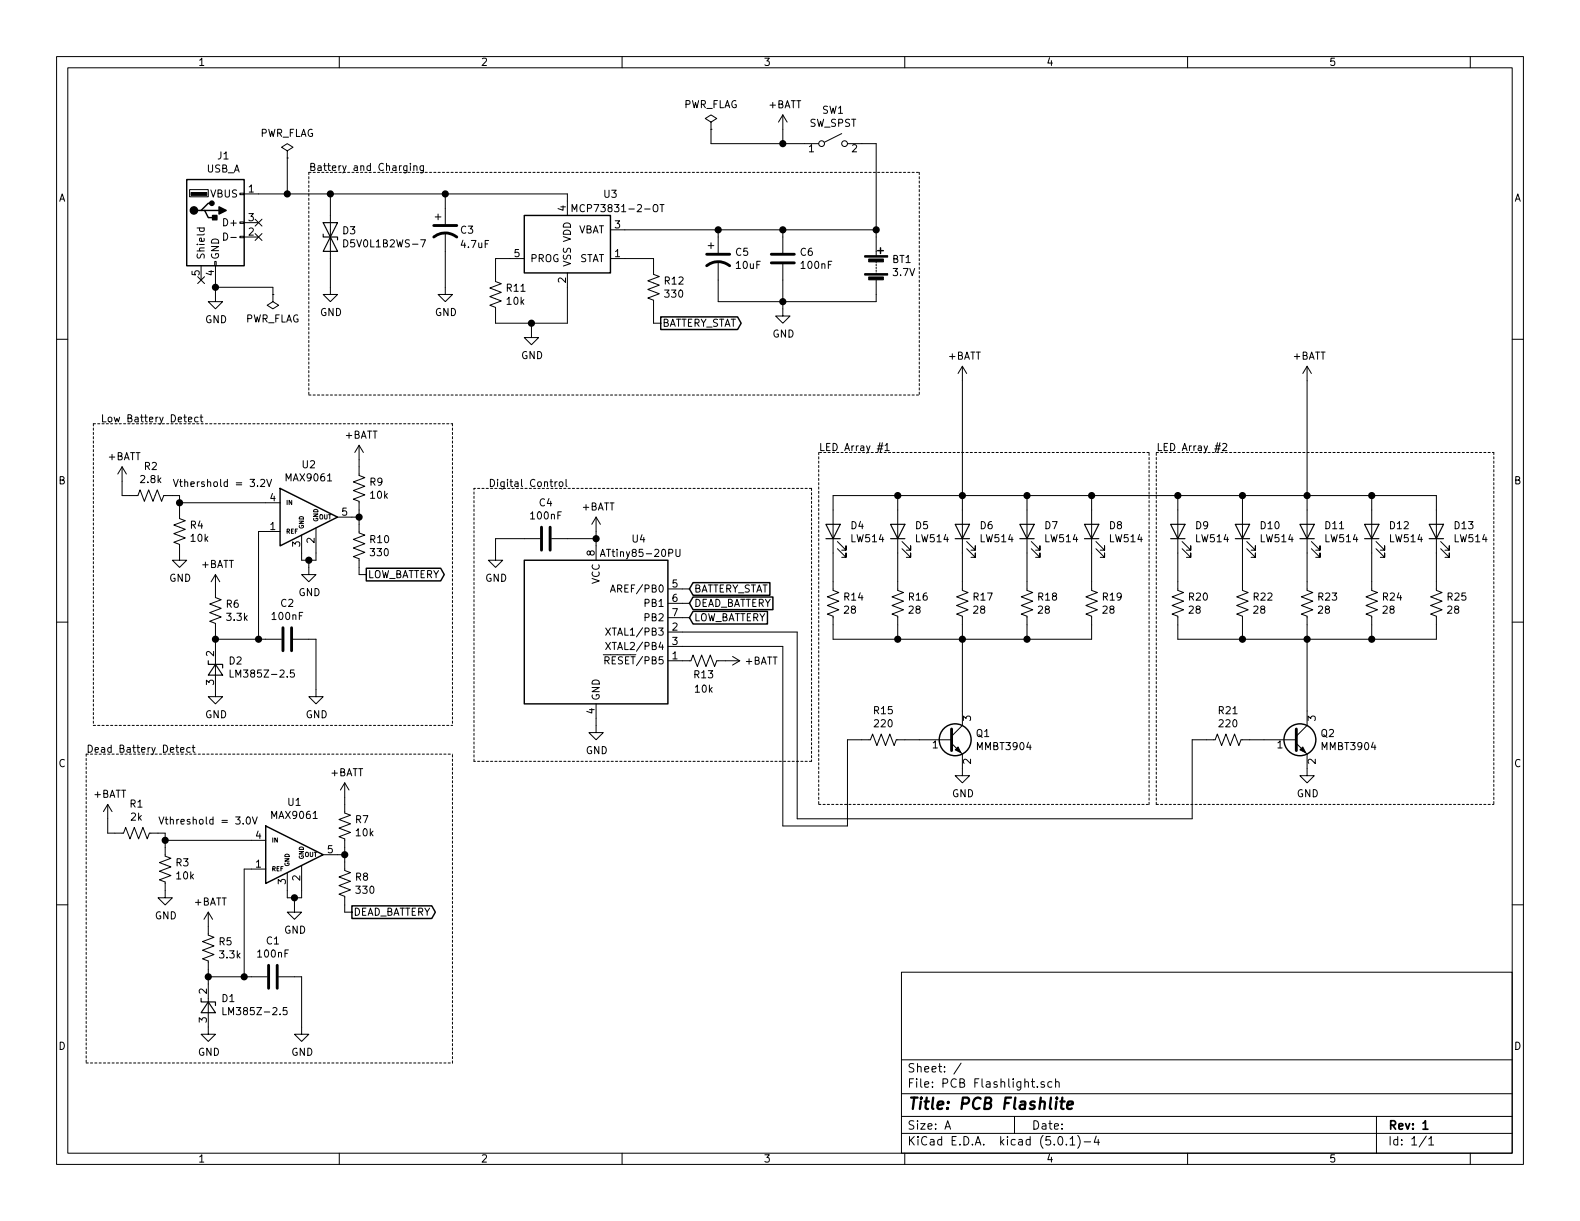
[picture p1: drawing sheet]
<svg xmlns="http://www.w3.org/2000/svg" width="279mm" height="216mm" viewBox="0 0 279 216" stroke-linecap="round" stroke-linejoin="round" font-family="sans-serif">
<g fill="none" stroke="#000" stroke-width=".18">
<path d="M10 10h259.4v195.9h-259.4zM12 12h255.4v191.9h-255.4zM60 10v2M110 10v2M160 10v2M210 10v2M260 10v2M33.5 33.5h3.3v1.3h-3.3zM42.4 39.2h.8v.3h-.8zM42.4 34.2h.8v.2h-.8zM43.2 34.3h57.1v3.8M43.2 39.4h2.5"/>
<path d="M45.1 38.8l1.2 1.2M46.3 38.8l-1.2 1.2M50.8 26.7l1-.7-1-.6-1 .6 1 .7v1.2M50.8 27.9h.1M50.8 27.9v6.4M58.4 34.3v17.8h1.3l-1.3 1.2-1.3-1.2h1.3M72 29.3l-.1 1.2-.2 .1-.3-.1M72 29.4l-.4-.1-.2 .2 .1 .6h.5M72.6 28.9v.1M72.6 29.3v.8M73.2 29.4l.2-.1 .3 .1v.7M73.2 29.3v.8"/>
<path d="M74.9 29.3v1l-.3 .3-.3-.1M74.9 29.4l-.4-.1-.2 .2 .1 .6h.5M77 38.4h1M77.5 37.8v1.1M78.7 34.3v5.3M101.2 37.4v-1.2l.4 .9 .4-.9v1.2M116.7 36.2h.7M117.1 36.2v1.2M125.7 21.6l1-.6-1-.7-1 .7 1 .6v1.3M125.7 22.9h.1M125.7 22.9v2.5h19.1M138.4 20.3v5.1"/>
<path d="M138.4 20.3l-.7 1.3M138.4 20.3l.8 1.3M148.8 23.6l-3 1.5M149.9 25.4h5v19.8M10 60h2M34.8 40.3h1.3M35 48.9l1.2 1.2M35.3 40.3v.4l.2 .2 .6-.1v-.5M35.6 47v2.5M36.2 48.9l-1.2 1.2M38 46.2h.2v.8h-.2zM38.1 47v6.3h1.3l-1.3 1.3-1.3-1.3h1.3"/>
<path d="M38.1 50.8h10.2v1.3M39.5 41.2a.64 .64 0 0 1 .8 .6 .64 .64 0 0 1-.8 .7zM40.8 42h1M42.4 41.8h.8v.2h-.8zM43.2 41.9h2.5M45.1 41.3l1.2 1.2M46.3 41.3l-1.2 1.2M48.3 52.1v1.2l1 .7-1 .6-1.1-.6 1.1-.7M48.3 52.1h.1M60.8 42.4a.64 .64 0 0 1 .7 .6 .64 .64 0 0 1-.7 .7zM74.4 42.4h.8l-.5 1.3M78.7 41.1v11h1.3l-1.3 1.2-1.2-1.2h1.2"/>
<path d="M92.7 45.7h-5.1v4.1l1 .4-2 .7 2 .8-2 .8 2 .7-2 .8 1 .4v2.8h12.7v-8.9M94 57.2v2.5h1.2l-1.2 1.3-1.3-1.3h1.3M107.9 45.7h7.7v2.8l1 .4-2 .8 2 .7-2 .8 2 .7-2 .8 1 .4v4.1h1.2M107.9 40.6h47M125.2 43.4h1M125.7 42.9v1M127 40.6v4.1M127 46.2v7.1h27.9v-3.8M138.4 46.7v9.2h1.3l-1.3 1.3-1.2-1.3h1.2M138.4 40.6v4.1M154.9 46.2v.3M154.9 46.7v.3"/>
<path d="M154.9 47.2v.3M154.9 47.8v.2M154.9 48.3v.2M267.4 60h2M33.3 74.2l.6-.1v-.3h-.4l-.2 .1 .1 .6h.5M35 73.8h-.4l-.2 .2 .1 .5h.5M35.4 73.8h.5M35.6 73.3v1.1l.3 .2M63.5 78.7v5.4l1 .4-2 .7 2 .8-2 .7 2 .8-2 .8 1 .3v5.6l1 .4-2 .8 2 .7-2 .8 2 .8-2 .7 1 .4v2.8h1.3M63.5 78.7l-.8 1.3M63.5 78.7l.8 1.3M155.1 79.4h.9"/>
<path d="M155.2 78.8h1M156 78.3l-.3 1.6M156.5 78.8l.4-.4v1.3M156.5 79.7h.8M170.2 64.8v39.6l1 .4-2 .7 2 .8-2 .8 2 .7-2 .8 1 .4v19.3l-1.9 1.9M170.2 64.8l-.8 1.2M170.2 64.8l.7 1.2M214.8 79.4h.9M214.9 78.8h.9M215.7 78.3l-.3 1.6M216.2 78.5l.5-.1 .2 .4-.7 .9h.7M231.1 64.8v39.6l1.1 .4-2.1 .7 2.1 .8-2.1 .8 2.1 .7-2.1 .8 1 .4v19.3l-1.9 1.9"/>
<path d="M231.1 64.8l-.7 1.2M231.1 64.8l.8 1.2M21.6 82.6v5h2.8l.4-1 .7 2 .8-2 .8 2 .7-2 .8 2 .4-1h2.7v4.1l1.1 .4-2.1 .7 2.1 .8-2.1 .8 2.1 .7-2.1 .8 1 .4v2.8h1.3l-1.3 1.2-1.2-1.2h1.2M21.6 82.6l-.8 1.2M21.6 82.6l.8 1.2M31.7 88.9h17.8M45.5 85.9v.1M46.1 84.9l.5-.1 .2 .1v.2v.2l-.8 .7h.8M47.2 84.8l.4 1.2 .4-1.2M49.5 94h-3.8v19M54.6 99.1v2.5h1.3l-1.3 1.3-1.3-1.3h1.3M55.9 93.3v5.8h-2.6v-4.5"/>
<path d="M59.7 91.4h3.8M95.5 95.3h-7.9v3.8h1.3l-1.3 1.2-1.2-1.2h1.2M97.5 95.3h7.9M98.1 85.2v.8M98.5 85.2l-.4 .2M98.9 85.3l.2-.1 .4 .1v.5l-.1 .2h-.3l-.2-.1zM100.1 84.8v1.1l.2 .1M105.4 91.4l-.8 1.3M105.4 91.4v7.7M105.4 91.4l.8 1.3M106.2 98.4l.4-1.3 .4 1.3M106.3 98h.6"/>
<path d="M119.5 97.1v1.1l.3 .2 .3-.1 .1-.1v-1.1M148.1 97l1.5 1.6v-.8v.8h-.8M148.1 95.8l1.5 1.5v-.8v.8h-.8M158.7 87.6v16.8l1.1 .4-2.1 .7 2.1 .8-2.1 .8 2.1 .7-2.1 .8 1 .4v4M159.5 97l1.5 1.6v-.8v.8h-.7M159.5 95.8l1.5 1.5v-.8v.8h-.7M170.9 97l1.6 1.6v-.8v.8h-.8M170.9 95.8l1.6 1.5v-.8v.8h-.8M181.6 87.6v16.8l1 .4-2 .7 2 .8-2 .8 2 .7-2 .8 1 .4v4M182.4 97l1.5 1.6v-.8v.8h-.8M182.4 95.8l1.5 1.5v-.8v.8h-.8M193 87.6v16.8l1.1 .4-2.1 .7 2.1 .8-2.1 .8 2.1 .7-2.1 .8 1 .4v4h-45.7v-4l-1-.4 2-.8-2-.7 2-.8-2-.8 2-.7-1-.4v-16.8h106.7v16.8l1 .4-2 .7 2 .8-2 .8 2 .7-2 .8 1 .4v4h-45.7v-4l-1-.4 2-.8-2-.7 2-.8-2-.8 2-.7-1-.4v-16.8"/>
<path d="M193.8 97l1.5 1.6v-.8v.8h-.7M193.8 95.8l1.5 1.5v-.8v.8h-.7M209 97l1.6 1.6v-.8v.8h-.8M209 95.8l1.6 1.5v-.8v.8h-.8M219.7 87.6v16.8l1 .4-2 .7 2 .8-2 .8 2 .7-2 .8 1 .4v4M220.5 97l1.5 1.6v-.8v.8h-.8M220.5 95.8l1.5 1.5v-.8v.8h-.8M231.9 97l1.5 1.6v-.8v.8h-.7M231.9 95.8l1.5 1.5v-.8v.8h-.7M242.6 87.6v16.8l1 .4-2 .7 2 .8-2 .8 2 .7-2 .8 1 .4v4M243.3 97l1.6 1.6v-.8v.8h-.8M243.3 95.8l1.6 1.5v-.8v.8h-.8"/>
<path d="M254.8 97l1.5 1.6v-.8v.8h-.8M254.8 95.8l1.5 1.5v-.8v.8h-.8M10 110h2M38.1 101.6v4.1l1 .3-2 .8 2 .8-2 .7 2 .8-2 .8 1 .3v13h1.3l-1.3 1.3-1.3-1.3h1.3M38.1 101.6l-.8 1.3M38.1 101.6l.8 1.3M38.1 113h11.7M40.7 118.5v1.2h.6M51.8 113h4.1v10.2h1.2l-1.2 1.3-1.3-1.3h1.3M52 118.5h-.6l-.1 .6 .5-.2 .3 .3v.3l-.3 .2-.5-.1M106.7 115.8h1.2M107 116.8l.6-.1 .1-.1-.1-.3-.1-.2h-.5v1.3"/>
<path d="M107.1 111l.8 1.3M107.1 113.6l.8 1.3M107.3 116.8l.4 .6M107.9 104.7l.5-1.3 .4 1.3M107.9 111l-.8 1.3M107.9 113.6l-.8 1.3M108.1 104.3h.6M118.1 114.3h20.3v31.8h11.5v-15.3h4l.4-1 .8 2 .7-2 .8 2 .8-2 .7 2 .4-1h9.8M118.1 111.8h22.9v33h69.8v-14h4.1l.4-1 .7 2 .8-2 .8 2 .7-2 .8 2 .4-1h9.7M118.1 116.8h4.1l.4-1 .7 2.1 .8-2.1 .7 2.1 .8-2.1 .8 2.1 .3-1.1h4.1M118.1 109.2h3.8M118.1 106.7h3.8"/>
<path d="M118.1 104.1h3.8M129.5 116.1l1.3 .7M130.8 116.8l-1.3 .8M267.4 110h2M31.9 132.6l.6-.1v-.3h-.4l-.2 .2 .1 .6h.5M33.6 132.2h-.3l-.3 .2 .1 .6h.5M34 132.2h.5M34.2 131.7v1.1l.3 .2M61 138.4v5.4l1 .3-2.1 .8 2.1 .8-2.1 .7 2.1 .8-2.1 .8 1.1 .3v5.6l1 .4-2.1 .8 2.1 .7-2.1 .8 2.1 .8-2.1 .7 1.1 .4v2.8h1.2M61 138.4l-.8 1.3M61 138.4l.7 1.3M105.4 124.5v5h1.3l-1.3 1.3-1.3-1.3h1.3"/>
<path d="M168.3 131.4l1.9 2v3.8h1.2l-1.2 1.2-1.3-1.2h1.3M229.2 131.4l1.9 2v3.8h1.3l-1.3 1.2-1.2-1.2h1.2M10 160h2M19 142.2v5.1h2.8l.4-1 .8 2 .7-2 .8 2 .8-2 .7 2 .4-1h2.8v4.1l1 .4-2 .7 2 .8-2 .8 2 .7-2 .8 1 .4v2.8h1.3l-1.3 1.2-1.3-1.2h1.3M19 142.2l-.7 1.3M19 142.2l.8 1.3M29.2 148.6h17.8M43 145.6v.1M43.7 144.6l.1-.2a.67 .67 0 0 1 .5 .7 .67 .67 0 0 1-.5 .6l-.3-.5zM44.6 144.4l.5 1.3 .4-1.3M47 153.7h-3.8v19M52.1 158.8v2.5h1.2l-1.2 1.3-1.3-1.3h1.3"/>
<path d="M53.3 153v5.8h-2.5v-4.5M57.1 151.1h3.9M267.4 160h2M36.8 161.3v4.1l1 .3-2 .8 2 .8-2 .7 2 .8-2 .7 1 .4v13h1.3l-1.3 1.3-1.2-1.3h1.2M36.8 161.3l-.7 1.3M36.8 161.3l.8 1.3M36.8 172.7h10.4M39.4 178.2v1.2h.6M49.3 172.7h4v10.2h1.3l-1.3 1.3-1.2-1.3h1.2M50.7 178.2h-.6v.6l.1-.2 .5 .1v.6l-.2 .1-.4-.1M159.4 171.9h108v32h-108zM159.4 197.4h108"/>
<path d="M159.4 193.4h108M159.4 187.4h108M167.1 199.7l.5-1.5 .5 1.5M167.2 199.2h.8M170 188l-1.3 1.9M179.4 197.4v3M183.4 192.1v.2M184.7 191.3a.37 .37 0 0 0-.6 .2v.2l.6 .1v.2l-.2 .3-.4-.1M186 191.3h-.4l-.3 .2 .1 .6 .2 .2 .4-.1M186.7 191.4v-.1a.37 .37 0 0 1 .6 .2v.8M186.7 190.8v1.5M243.4 197.4v6.5"/>
<path d="M60 203.9v2M110 203.9v2M159.4 200.4h108M160 203.9v2M187.2 201.1l.4-.1a.94 .94 0 0 1 0 1.5 .79 .79 0 0 1-.4-1.4zM188.6 202.3v.2M189.2 201.4l.5-.4v1.5M189.2 202.5h.9M190.6 200.8a1.71 1.71 0 0 1 0 2.2M191.7 201.9h1.2M193.9 200.9l-.4 1.1h.9M194.2 201.5v1"/>
<path d="M210 203.9v2M252.2 200.9l-1.2 1.9M252.7 201.4l.4-.4v1.5M252.7 202.5h.8M260 203.9v2"/>
<circle cx="145.3" cy="25.4" r=".51"/>
<circle cx="149.4" cy="25.4" r=".51"/>
</g>
<path d="M251.6 198.6l.5-.4v1.5M251.6 199.7h.9" fill="none" stroke="#000" stroke-width=".3"/>
<path d="M186.9 194.1l-.1 .1 .1 .1 .1-.1-.1-.1v.2M187.5 194.8h.8M187.9 194.1l-.2 1.7v.2l.4 .1M188.7 195.4l1-.2v-.4h-.6l-.3 .2v1l.2 .1 .5-.1" fill="none" stroke="#000" stroke-width=".41"/>
<g fill="none" stroke="#000" stroke-width=".25">
<path d="M33 31.8h10.2v15.2h-10.2zM35.6 37.2h.6l.6 1.3h1.3M36.2 37.2h2.5M37.5 35.9h-.7l-1.2 1.3h-.7M92.7 38.1h15.2v10.2h-15.2zM116.8 56h13.6l.7 1.2-.7 1.1h-13.6zM155.2 44.3h1M155.7 43.8v1M49.5 86.4l10.2 5-10.2 5.1zM92.7 99.1h25.4v25.4h-25.4zM64.8 100.5h13.1l.7 1.1-.7 1.1h-13.1zM122.6 108.1h13.1v2.2h-13.1l-.7-1.1z"/>
<path d="M122.6 105.6h14.1v2.2h-14.1l-.7-1.1zM122.6 103h13.5v2.3h-13.5l-.7-1.2zM47 146.1l10.1 5-10.1 5.1zM62.2 160.2h14.2l.6 1.1-.6 1.1h-14.2z"/>
<circle cx="168.9" cy="130.8" r="2.82"/>
<circle cx="229.9" cy="130.8" r="2.82"/>
</g>
<g fill="#000" stroke="#000" stroke-width=".25">
<path d="M37.6 38.1h.8v.8h-.8zM38.7 36.6l1.3 .6-1.3 .6z"/>
<circle cx="34.3" cy="37.2" r=".63"/>
<circle cx="37.5" cy="35.9" r=".38"/>
<circle cx="50.8" cy="34.3" r=".51"/>
<circle cx="58.4" cy="34.3" r=".51"/>
<circle cx="78.7" cy="34.3" r=".51"/>
<circle cx="138.4" cy="25.4" r=".51"/>
<circle cx="38.1" cy="50.8" r=".51"/>
<circle cx="94" cy="57.2" r=".51"/>
<circle cx="127" cy="40.6" r=".51"/>
<circle cx="138.4" cy="53.3" r=".51"/>
<circle cx="138.4" cy="40.6" r=".51"/>
<circle cx="154.9" cy="40.6" r=".51"/>
<circle cx="31.8" cy="88.9" r=".51"/>
<circle cx="54.6" cy="99.1" r=".51"/>
<circle cx="63.5" cy="91.4" r=".51"/>
<circle cx="105.4" cy="95.3" r=".51"/>
<circle cx="158.8" cy="87.6" r=".51"/>
<circle cx="170.2" cy="87.6" r=".51"/>
<circle cx="181.6" cy="87.6" r=".51"/>
<circle cx="193" cy="87.6" r=".51"/>
<circle cx="208.3" cy="87.6" r=".51"/>
<circle cx="219.7" cy="87.6" r=".51"/>
<circle cx="231.1" cy="87.6" r=".51"/>
<circle cx="242.6" cy="87.6" r=".51"/>
<circle cx="38.1" cy="113" r=".51"/>
<circle cx="45.7" cy="113" r=".51"/>
<circle cx="158.8" cy="113" r=".51"/>
<circle cx="170.2" cy="113" r=".51"/>
<circle cx="181.6" cy="113" r=".51"/>
<circle cx="219.7" cy="113" r=".51"/>
<circle cx="231.1" cy="113" r=".51"/>
<circle cx="242.6" cy="113" r=".51"/>
<circle cx="29.2" cy="148.6" r=".51"/>
<circle cx="52.1" cy="158.8" r=".51"/>
<circle cx="61" cy="151.1" r=".51"/>
<circle cx="36.8" cy="172.7" r=".51"/>
<circle cx="43.2" cy="172.7" r=".51"/>
</g>
<path d="M33.8 34h2.8v.5h-2.8zM152.9 48.4h4.1v.2h-4.1zM152.9 45.2h4.1v.3h-4.1zM153.6 49h2.6v.5h-2.6zM153.6 45.8h2.6v.5h-2.6zM168.9 132.6l.5-.5 .5 1zM229.9 132.6l.5-.5 .5 1z" fill="#000" stroke="#000" stroke-width=".18"/>
<g fill="none" stroke="#000" stroke-width=".2">
<path d="M57.1 39.4h2.6l-1.3 2.5zM57.1 41.4v.5h2.6v.5M58.4 41.9l1.3 2.6h-2.6zM146 92.7h2.6l-1.3 2.6zM146 95.3h2.6M157.5 92.7h2.5l-1.3 2.6zM157.5 95.3h2.5M168.9 92.7h2.5l-1.2 2.6zM168.9 95.3h2.5M180.3 92.7h2.6l-1.3 2.6zM180.3 95.3h2.6M191.8 92.7h2.5l-1.3 2.6z"/>
<path d="M191.8 95.3h2.5M207 92.7h2.5l-1.2 2.6zM207 95.3h2.5M218.4 92.7h2.6l-1.3 2.6zM218.4 95.3h2.6M229.9 92.7h2.5l-1.3 2.6zM229.9 95.3h2.5M241.3 92.7h2.5l-1.2 2.6zM241.3 95.3h2.5M252.7 92.7h2.6l-1.3 2.6zM252.7 95.3h2.6M36.8 116.8v.7h2.6v.6"/>
<path d="M38.1 117.5l1.3 1.9h-2.6zM35.6 176.5v.7h2.5v.6M36.8 177.2l1.3 1.9h-2.5z"/>
</g>
<g fill="none" stroke="#000" stroke-width=".51">
<path d="M76.7 39.9h4.1M76.7 41.9a3.3 3.3 0 0 1 4.1 0M125 47a3.3 3.3 0 0 1 4 0M125 45h4M136.4 46.5h4.1M136.4 45h4.1M95.8 93.2v4.1M97.3 93.2v4.1M50 111v4.1M51.6 111v4.1M168.3 128.9v3.8M229.2 128.9v3.8"/>
<path d="M47.5 170.7v4.1M49 170.7v4.1"/>
</g>
<g fill="none" stroke="#000" stroke-width=".18" stroke-dasharray=".4 .4">
<path d="M54.6 30.5h108M54.6 30.5v39.4M162.6 30.5v39.4M16.5 74.9v53.4M16.5 74.9h63.5M54.6 69.9h108M80 74.9v53.4M143.5 86.4v48.2M143.5 86.4h-59.7M144.8 80v62.2M203.2 80h-58.4M204.5 80h59.7"/>
<path d="M264.2 80v62.2M15.2 133.4v54.6M15.2 133.4h64.8M16.5 128.3h63.5M83.8 134.6v-48.2M143.5 134.6h-59.7M144.8 142.2h58.4M203.2 142.2v-62.2M204.5 142.2v-62.2M204.5 142.2h59.7M15.2 188h64.8M80 188v-54.6"/>
</g>
<text font-size="2.8" x="160.4" y="196.2">Title: PCB Flashlite</text>
<g font-size="2.1">
<text x="160.4" y="189.6">Sheet: /</text>
<text x="160.4" y="192.3">File: PCB Flashlight.sch</text>
<text x="160.4" y="202.5">KiCad E.D.A. kicad (5.0.1)-4</text>
<text x="160.4" y="199.7">Size: A</text>
<text x="182.4" y="199.7">Date:</text>
<text x="245.4" y="199.7">Rev: 1</text>
<text x="245.4" y="202.5">Id: 1/1</text>
</g>
<g font-size="1.8">
<text x="35" y="11.6">1</text>
<text x="85" y="11.6">2</text>
<text x="135" y="11.6">3</text>
<text x="185" y="11.6">4</text>
<text x="235" y="11.6">5</text>
<text x="120.8" y="19.1">PWR_FLAG</text>
<text x="135.9" y="19.2">+BATT</text>
<text x="143.1" y="22.4">SW_SPST</text>
<text x="145.4" y="20.1">SW1</text>
<text x="38.5" y="28.2">J1</text>
<text x="45.8" y="24.2">PWR_FLAG</text>
<text x="143" y="26.9">1</text>
<text x="150.6" y="26.9">2</text>
<text x="10.4" y="35.6">A</text>
<text x="36.5" y="30.5">USB_A</text>
<text x="37.3" y="34.9">VBUS</text>
<text x="44" y="34">1</text>
<text x="54.6" y="30.2">Battery and Charging</text>
<text x="106.8" y="35">U3</text>
<text x="267.8" y="35.6">A</text>
<text x="39.9" y="40">D+</text>
<text x="44" y="41.7">2</text>
<text x="44" y="39.1">3</text>
<text x="60.6" y="41.4">D3</text>
<text x="81.5" y="41.3">C3</text>
<text x="100.1" y="37.3" transform="rotate(-90 100.1 37.3)">4</text>
<text x="102.1" y="41.3">VBAT</text>
<text x="102.5" y="37.5">MCP73831-2-OT</text>
<text x="108.7" y="40.4">3</text>
<text x="36.2" y="46" transform="rotate(-90 36.2 46)">Shield</text>
<text x="38.7" y="46" transform="rotate(-90 38.7 46)">GND</text>
<text x="61.4" y="43.7">D5V0L1B2WS-7</text>
<text x="81.7" y="43.9">4.7uF</text>
<text x="91" y="45.5">5</text>
<text x="93.7" y="46.4">PROG</text>
<text x="101" y="47.2" transform="rotate(-90 101 47.2)">VSS VDD</text>
<text x="102.3" y="46.4">STAT</text>
<text x="108.7" y="45.5">1</text>
<text x="130.1" y="45.2">C5</text>
<text x="130.3" y="47.5">10uF</text>
<text x="141.6" y="45.2">C6</text>
<text x="141.8" y="47.5">100nF</text>
<text x="157.8" y="46.5">BT1</text>
<text x="35.3" y="48.7" transform="rotate(-90 35.3 48.7)">5</text>
<text x="37.8" y="48.7" transform="rotate(-90 37.8 48.7)">4</text>
<text x="89.6" y="51.6">R11</text>
<text x="89.7" y="53.9">10k</text>
<text x="100.1" y="50" transform="rotate(-90 100.1 50)">2</text>
<text x="117.6" y="50.3">R12</text>
<text x="117.7" y="52.6">330</text>
<text x="158" y="48.8">3.7V</text>
<text x="36.3" y="57.2">GND</text>
<text x="43.3" y="57">PWR_FLAG</text>
<text x="56.6" y="55.9">GND</text>
<text x="76.9" y="55.9">GND</text>
<text x="117.1" y="57.8">BATTERY_STAT</text>
<text x="136.6" y="59.7">GND</text>
<text x="92.2" y="63.5">GND</text>
<text x="167.7" y="63.6">+BATT</text>
<text x="228.7" y="63.6">+BATT</text>
<text x="17.8" y="74.7">Low Battery Detect</text>
<text x="61" y="77.6">+BATT</text>
<text x="19.1" y="81.4">+BATT</text>
<text x="25.6" y="83.1">R2</text>
<text x="53.5" y="82.8">U2</text>
<text x="144.8" y="79.8">LED Array #1</text>
<text x="204.5" y="79.8">LED Array #2</text>
<text x="10.4" y="85.6">B</text>
<text x="24.9" y="85.4">2.8k</text>
<text x="30.5" y="86.1">Vthershold = 3.2V</text>
<text x="47.8" y="88.6">4</text>
<text x="50.7" y="85.1">MAX9061</text>
<text x="65.4" y="85.9">R9</text>
<text x="65.6" y="88.2">10k</text>
<text x="86.4" y="86.1">Digital Control</text>
<text x="95.4" y="89.5">C4</text>
<text x="267.8" y="85.6">B</text>
<text x="33.7" y="93.5">R4</text>
<text x="33.8" y="95.8">10k</text>
<text x="47.8" y="93.7">1</text>
<text x="60.5" y="91.2">5</text>
<text x="94" y="91.8">100nF</text>
<text x="102.9" y="90.3">+BATT</text>
<text x="111.8" y="95.9">U4</text>
<text x="150.5" y="93.6">D4</text>
<text x="150.6" y="95.9">LW514</text>
<text x="161.9" y="93.6">D5</text>
<text x="162" y="95.9">LW514</text>
<text x="173.4" y="93.6">D6</text>
<text x="173.4" y="95.9">LW514</text>
<text x="184.8" y="93.6">D7</text>
<text x="184.9" y="95.9">LW514</text>
<text x="196.2" y="93.6">D8</text>
<text x="196.3" y="95.9">LW514</text>
<text x="211.5" y="93.6">D9</text>
<text x="211.5" y="95.9">LW514</text>
<text x="223" y="93.6">D10</text>
<text x="223" y="95.9">LW514</text>
<text x="234.4" y="93.6">D11</text>
<text x="234.4" y="95.9">LW514</text>
<text x="245.8" y="93.6">D12</text>
<text x="245.8" y="95.9">LW514</text>
<text x="257.3" y="93.6">D13</text>
<text x="257.3" y="95.9">LW514</text>
<text x="35.6" y="100.4">+BATT</text>
<text x="53.1" y="96.7" transform="rotate(-90 53.1 96.7)">3</text>
<text x="55.6" y="96" transform="rotate(-90 55.6 96)">2</text>
<text x="65.5" y="96">R10</text>
<text x="65.6" y="98.3">330</text>
<text x="105.2" y="98.3" transform="rotate(-90 105.2 98.3)">8</text>
<text x="107.1" y="98.5">ATtiny85-20PU</text>
<text x="29.9" y="102.9">GND</text>
<text x="40" y="107.5">R6</text>
<text x="49.7" y="107.3">C2</text>
<text x="52.8" y="105.4">GND</text>
<text x="65" y="102.2">LOW_BATTERY</text>
<text x="85.8" y="102.9">GND</text>
<text x="106" y="103.3" transform="rotate(-90 106 103.3)">VCC</text>
<text x="108.9" y="104.8">AREF/PB0</text>
<text x="114.2" y="107.3">PB1</text>
<text x="118.9" y="103.9">5</text>
<text x="118.9" y="106.4">6</text>
<text x="122.7" y="107.3">DEAD_BATTERY</text>
<text x="122.7" y="104.8">BATTERY_STAT</text>
<text x="149.3" y="106.2">R14</text>
<text x="160.8" y="106.2">R16</text>
<text x="172.2" y="106.2">R17</text>
<text x="183.6" y="106.2">R18</text>
<text x="195" y="106.2">R19</text>
<text x="210.3" y="106.2">R20</text>
<text x="221.7" y="106.2">R22</text>
<text x="233.1" y="106.2">R23</text>
<text x="244.6" y="106.2">R24</text>
<text x="256" y="106.2">R25</text>
<text x="40.2" y="109.8">3.3k</text>
<text x="48.3" y="109.6">100nF</text>
<text x="108.1" y="112.4">XTAL1/PB3</text>
<text x="114.2" y="109.9">PB2</text>
<text x="118.9" y="111.5">2</text>
<text x="118.9" y="109">7</text>
<text x="122.7" y="109.9">LOW_BATTERY</text>
<text x="149.4" y="108.5">28</text>
<text x="160.8" y="108.5">28</text>
<text x="172.2" y="108.5">28</text>
<text x="183.6" y="108.5">28</text>
<text x="195.1" y="108.5">28</text>
<text x="210.3" y="108.5">28</text>
<text x="221.7" y="108.5">28</text>
<text x="233.2" y="108.5">28</text>
<text x="244.6" y="108.5">28</text>
<text x="256" y="108.5">28</text>
<text x="37.8" y="116.1" transform="rotate(-90 37.8 116.1)">2</text>
<text x="40.5" y="117.5">D2</text>
<text x="41.6" y="119.8">LM385Z-2.5</text>
<text x="107.8" y="117.5">RESET/PB5</text>
<text x="108.1" y="114.9">XTAL2/PB4</text>
<text x="118.9" y="116.6">1</text>
<text x="118.9" y="114">3</text>
<text x="122.8" y="119.9">R13</text>
<text x="131.7" y="117.5">+BATT</text>
<text x="37.8" y="121.1" transform="rotate(-90 37.8 121.1)">3</text>
<text x="106" y="124" transform="rotate(-90 106 124)">GND</text>
<text x="123" y="122.5">10k</text>
<text x="36.3" y="127">GND</text>
<text x="54.1" y="127">GND</text>
<text x="105.2" y="126.2" transform="rotate(-90 105.2 126.2)">4</text>
<text x="154.6" y="126.3">R15</text>
<text x="154.7" y="128.6">220</text>
<text x="171.7" y="127.5" transform="rotate(-90 171.7 127.5)">3</text>
<text x="172.7" y="130.3">Q1</text>
<text x="215.5" y="126.3">R21</text>
<text x="215.7" y="128.6">220</text>
<text x="232.7" y="127.5" transform="rotate(-90 232.7 127.5)">3</text>
<text x="233.6" y="130.3">Q2</text>
<text x="10.4" y="135.6">C</text>
<text x="15.2" y="133.1">Dead Battery Detect</text>
<text x="58.5" y="137.3">+BATT</text>
<text x="103.6" y="133.3">GND</text>
<text x="164.9" y="132.3">1</text>
<text x="171.7" y="135.1" transform="rotate(-90 171.7 135.1)">2</text>
<text x="172.9" y="132.6">MMBT3904</text>
<text x="225.9" y="132.3">1</text>
<text x="232.7" y="135.1" transform="rotate(-90 232.7 135.1)">2</text>
<text x="233.9" y="132.6">MMBT3904</text>
<text x="267.8" y="135.6">C</text>
<text x="16.6" y="141.1">+BATT</text>
<text x="23" y="142.8">R1</text>
<text x="51" y="142.5">U1</text>
<text x="168.4" y="141">GND</text>
<text x="229.3" y="141">GND</text>
<text x="23.2" y="145.1">2k</text>
<text x="27.9" y="145.8">Vthreshold = 3.0V</text>
<text x="45.2" y="148.3">4</text>
<text x="48.1" y="144.8">MAX9061</text>
<text x="62.9" y="145.6">R7</text>
<text x="63" y="147.9">10k</text>
<text x="31.1" y="153.2">R3</text>
<text x="31.3" y="155.5">10k</text>
<text x="45.2" y="153.4">1</text>
<text x="53.1" y="155.7" transform="rotate(-90 53.1 155.7)">2</text>
<text x="57.9" y="150.9">5</text>
<text x="62.9" y="155.7">R8</text>
<text x="34.3" y="160.1">+BATT</text>
<text x="50.5" y="156.4" transform="rotate(-90 50.5 156.4)">3</text>
<text x="62.5" y="161.9">DEAD_BATTERY</text>
<text x="63.1" y="158">330</text>
<text x="27.4" y="162.6">GND</text>
<text x="38.8" y="167.2">R5</text>
<text x="47.1" y="167">C1</text>
<text x="50.2" y="165.1">GND</text>
<text x="38.9" y="169.5">3.3k</text>
<text x="45.7" y="169.3">100nF</text>
<text x="36.6" y="175.7" transform="rotate(-90 36.6 175.7)">2</text>
<text x="39.3" y="177.2">D1</text>
<text x="40.3" y="179.5">LM385Z-2.5</text>
<text x="10.4" y="185.6">D</text>
<text x="36.6" y="180.8" transform="rotate(-90 36.6 180.8)">3</text>
<text x="267.8" y="185.6">D</text>
<text x="35" y="186.7">GND</text>
<text x="51.5" y="186.7">GND</text>
<text x="35" y="205.5">1</text>
<text x="85" y="205.5">2</text>
<text x="135" y="205.5">3</text>
<text x="185" y="205.5">4</text>
<text x="235" y="205.5">5</text>
</g>
<g font-size="1.1">
<text x="50.5" y="89.3">IN</text>
<text x="50.5" y="94.4">REF</text>
<text x="53.7" y="93.6" transform="rotate(-90 53.7 93.6)">GND</text>
<text x="56.3" y="92.3" transform="rotate(-90 56.3 92.3)">GND</text>
<text x="56.4" y="91.8">OUT</text>
<text x="48" y="149">IN</text>
<text x="48" y="154.1">REF</text>
<text x="51.2" y="153.3" transform="rotate(-90 51.2 153.3)">GND</text>
<text x="53.7" y="152" transform="rotate(-90 53.7 152)">GND</text>
<text x="53.9" y="151.5">OUT</text>
</g>
</svg>
